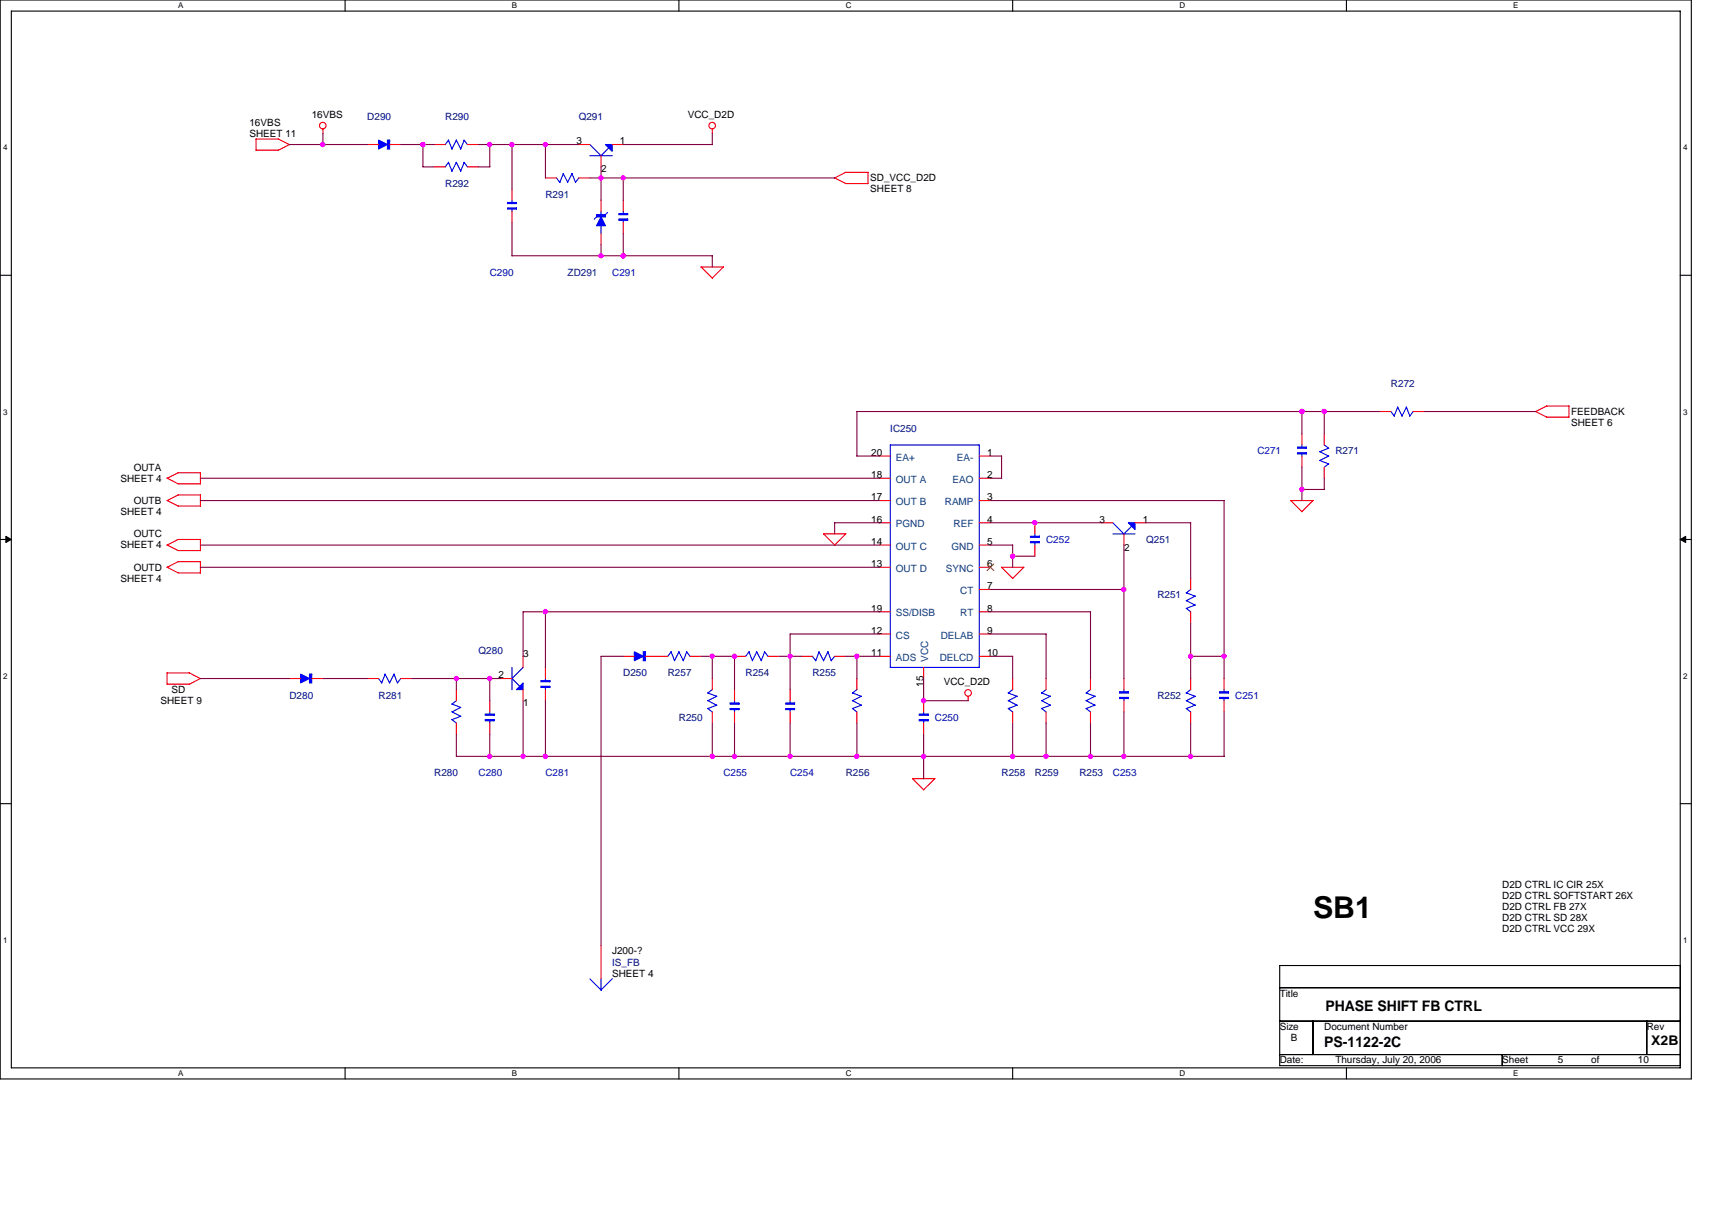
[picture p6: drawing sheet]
<svg xmlns="http://www.w3.org/2000/svg" width="297mm" height="210mm" viewBox="0 0 297 210" stroke-linecap="round" stroke-linejoin="round" font-family="sans-serif">
<path d="M0 0h293.5v187.2h-293.5zM2 1.9h289.5v183.4h-289.5z" fill="none" stroke="#000" stroke-width=".19"/>
<g fill="#fff">
<path d="M30.9 .2h.9v1.6h-.9z"/>
<path d="M30.9 185.5h.9v1.6h-.9z"/>
</g>
<path d="M59.9 0v1.9M59.9 185.3v1.9" fill="none" stroke="#000" stroke-width=".19"/>
<g fill="#fff">
<path d="M88.8 .2h.9v1.6h-.9z"/>
<path d="M88.8 185.5h.9v1.6h-.9z"/>
</g>
<path d="M117.8 0v1.9M117.8 185.3v1.9" fill="none" stroke="#000" stroke-width=".19"/>
<g fill="#fff">
<path d="M146.7 .2h1v1.6h-1z"/>
<path d="M146.7 185.5h1v1.6h-1z"/>
</g>
<path d="M175.7 0v1.9M175.7 185.3v1.9" fill="none" stroke="#000" stroke-width=".19"/>
<g fill="#fff">
<path d="M204.7 .2h1v1.6h-1z"/>
<path d="M204.7 185.5h1v1.6h-1z"/>
</g>
<path d="M233.6 0v1.9M233.6 185.3v1.9" fill="none" stroke="#000" stroke-width=".19"/>
<g fill="#fff">
<path d="M262.6 .2h.9v1.6h-.9z"/>
<path d="M262.6 185.5h.9v1.6h-.9z"/>
<path d="M.5 24.8h.8v1.6h-.8z"/>
<path d="M292 24.8h.8v1.6h-.8z"/>
<path d="M.5 70.7h.8v1.5h-.8z"/>
<path d="M292 70.7h.8v1.5h-.8z"/>
</g>
<path d="M0 47.8h2M291.5 47.8h2" fill="none" stroke="#000" stroke-width=".19"/>
<g fill="#fff">
<path d="M.5 116.5h.8v1.6h-.8z"/>
<path d="M292 116.5h.8v1.6h-.8z"/>
</g>
<path d="M0 93.6h2M291.5 93.6h2" fill="none" stroke="#000" stroke-width=".19"/>
<path d="M1 93.1l1 .5-1 .5zM291.5 93.6l1-.5v1z" fill="#000" stroke="#000" stroke-width=".17"/>
<g fill="#fff">
<path d="M.5 162.4h.8v1.5h-.8z"/>
<path d="M292 162.4h.8v1.5h-.8z"/>
</g>
<path d="M0 139.5h2M291.5 139.5h2M222 167.6h69.5v17.3h-69.5zM222 171.4h69.5M222 177.2h69.5M227.8 177.2v5.8M285.7 177.2v5.8M222 183h69.5M260.6 183v1.9" fill="none" stroke="#000" stroke-width=".19"/>
<g fill="none" stroke="#f00" stroke-width=".19">
<path d="M48.3 24.1l1.9 1M48.3 24.1h-3.9v2h3.9l1.9-1M56 22.4v.8M63.7 25.1h2M67.6 25.1h1.9M75.3 25.1h2M75.3 29h2M81.1 25.1h1.9M81.1 29h1.9M88.8 32.8v1.9M88.8 36.7v1.9M94.6 30.9h2"/>
<path d="M100.4 25.1h1.9M100.4 30.9h1.9M104.3 27v2M104.3 34.7v2M106.2 25.1h1.9M108.1 34.7v2M108.1 38.6v1.9M123.6 22.4v.8M144.8 30.9l1.9 1h3.9M146.7 29.9h3.9v2M146.8 29.9l-2 1M104.3 40.5v2"/>
<path d="M123.6 48.3l1.9-2h-3.9l2 2M152.5 79.1h2M169.9 79.1h1.9M225.9 75.3v1.9M225.9 79.1v2M229.8 75.3v1.9M239.4 71.4h1.9M245.2 71.4h1.9M268.4 70.4l-2 1 1.9 1h3.9v-1.9h-3.8M29 86.8l1.9 1M29 98.4l1.9 1M29 94.6l1.9 .9"/>
<path d="M29 86.9l1.9-1h3.9v1.9h-3.9M29 94.6l1.9-1h3.9v2l-3.9-.1M29 98.4l1.9-.9h3.9v1.9M30.9 84h3.9v-2h-3.9l-1.9 1 1.9 1M30.9 99.4h3.9M146.8 92.6l-2 2-1.9-2h3.8M152.5 98.4h2M152.5 86.9h2M152.5 83h2M152.5 90.7h2M152.5 94.6h2M169.9 98.4h1.9"/>
<path d="M169.9 86.9h1.9M169.9 83h1.9M169.9 90.7h1.9M169.9 94.6h1.9M177.6 98.4l-1.9 2-1.9-2h3.8M179.6 90.7v1.9M179.6 94.6v1.9M191.2 90.7h1.9M195 92.6v2M196.9 90.7h2M227.8 86.9h-3.9l2 1.9M227.8 86.8l-1.9 2"/>
<path d="M229.8 81.1v1.9M32.8 116.8l2 1-2 .9M32.9 116.8h-3.9v1.9h3.8M50.2 117.8h2M54.1 117.8h1.9M63.7 117.8h2M69.5 117.8h2M79.2 119.7v1.9M86.9 117.8h1.9M90.8 113.9v1.9M90.8 119.7v1.9M94.6 115.8v2"/>
<path d="M94.6 119.7v1.9M108.1 113.9h2M112 113.9h3.9M119.7 113.9h1.9M123.6 117.8v1.9M127.4 113.9h2M127.4 119.7v1.9M133.2 113.9h2M137.1 119.7v1.9M139 113.9h1.9M144.8 113.9h1.9M148.7 117.8v1.9"/>
<path d="M152.5 113.9h2M152.5 106.2h2M152.5 110h2M160.2 115.8v2M169.9 113.9h1.9M169.9 102.3h1.9M169.9 106.2h1.9M169.9 110h1.9M175.7 117.8v1.9M181.5 117.8v1.9M189.2 117.8v1.9M195 117.8v1.9"/>
<path d="M206.6 100.4v1.9M206.6 106.2v1.9M206.6 117.8v1.9M212.4 117.8v1.9M79.2 125.5v1.9M85 121.6v1.9M85 125.5v1.9M123.6 123.5v2M127.4 123.5v2M137.1 123.5v2M148.7 123.5v2M160.2 121.6v1.9"/>
<path d="M160.2 125.5v1.9M162.2 135.1h-3.9l2 2M162.2 135.1l-2 2M168 120.8v.8M175.7 123.5v2M181.5 123.5v2M189.2 123.5v2M195 121.6v1.9M206.6 123.5v2M212.4 121.6v1.9M104.3 164.1v5.8"/>
<circle cx="56" cy="21.8" r=".57"/>
<circle cx="123.6" cy="21.8" r=".57"/>
<circle cx="168" cy="120.2" r=".57"/>
</g>
<g fill="none" stroke="#00f" stroke-width=".19">
<path d="M77.8 24.3l.6 1.6M77.8 28.2l.6 1.5M77.8 24.3l-.6 .8M77.8 28.2l-.6 .8M79.2 24.3l.7 1.6M79.2 28.2l.7 1.5M79.2 24.3l-.8 1.6M79.2 28.2l-.8 1.5M80.5 24.3l.6 .8M80.5 28.2l.6 .8M80.5 24.3l-.6 1.6M80.5 28.2l-.6 1.5"/>
<path d="M88.8 34.7v.5M88.8 36.3v.4M96.6 30.9l.6 .8M99.2 30.1l.7 1.6 .5-.8M99.3 30.1l-.8 1.6-.8-1.6-.6 1.5M102.3 25.1l2 2M102.3 27h3.9M103.7 37.4l-.6 .6M104.3 36.7v.6M104.3 39.2v1.3M105.4 36.9l-.6 .6M105.6 25.7l-1.3 1.3"/>
<path d="M108.1 36.7v.4M108.1 38.2v.4M154.5 77.2h15.4v38.6h-15.4zM225.9 77.2v.4M225.9 78.7v.4M229 78.4l1.5 .8-1.5 .7M229 79.9l1.5 .6-.8 .6M229.8 77.2l.7 .6M230.5 77.8l-1.5 .6M242.5 70.6l.7 1.6 .8-1.5M242.5 70.7l-.6 1.5-.6-.8M244 70.6l.6 1.6"/>
<path d="M245.2 71.4l-.6 .8M179.6 92.6v.5M179.6 94.2v.4M193.1 90.7l1.9 2 1.4-1.4M193.1 92.6h3.9M65.7 117.7l.5 .8M67.6 118.5l-.8-1.5-.6 1.5M69 118.5l-.7-1.5-.7 1.5M69.5 117.8l-.6 .7M88.8 117.8l1.4 1.3M88.8 115.8v3.9M90.8 115.8l-2 2"/>
<path d="M94.6 117.8v.4M94.6 119.3v.4M116.4 113.1l.6 1.6M116.5 113.1l-.6 .8M117.8 113.1l.8 1.6M117.8 113.1l-.8 1.6M119.1 113.1l.6 .8M119.2 113.1l-.6 1.6M123.6 119.7l-.8 .6M130 113.1l.6 1.6M130 113.1l-.6 .8M131.3 113.1l.8 1.6"/>
<path d="M131.3 113.1l-.8 1.6M132.6 113.1l.7 .8M132.7 113.1l-.6 1.6M140.9 113.9l.6 .8M142.1 113.1l.8 1.6M142.1 113.1l-.6 1.6M143.6 113.1l.6 1.6M143.7 113.1l-.8 1.6M144.8 113.9l-.6 .8M148.7 119.7l-.8 .6M175.7 119.7l-.8 .6M181.5 119.7l-.8 .6"/>
<path d="M189.2 119.7l-.8 .6M195 119.7v.4M206.6 102.3l-.8 .6 1.6 .5-1.6 .8 1.6 .8M206.6 119.7l-.8 .6M207.4 105l-1.6 .6 .8 .6M212.4 119.7v.4M78.4 124.9l.8 .6M78.4 123.5l1.5 .8M78.4 122.2l1.5 .6M79.2 121.6l-.8 .6M80 124.3l-1.6 .6M80 122.7l-1.6 .8"/>
<path d="M85 123.5v.5M85 125.1v.4M122.8 122.9l.8 .6M122.8 120.2l1.6 .6M124.4 122.4l-1.6 .6M124.4 120.8l-1.6 .8 1.6 .8M127.4 121.6v.4M127.4 123.1v.4M137.1 121.6v.4M137.1 123.1v.4M147.9 122.9l.8 .6M147.9 121.6l1.6 .8"/>
<path d="M147.9 120.2l1.6 .6M149.5 122.4l-1.6 .6M149.5 120.8l-1.6 .8M160.2 123.5v.5M160.2 125.1v.4M174.9 122.9l.8 .6M174.9 120.2l1.6 .6M176.5 122.4l-1.6 .6M176.5 120.8l-1.6 .8 1.6 .8M180.7 122.9l.8 .6M180.7 120.2l1.6 .6M182.3 122.4l-1.6 .6"/>
<path d="M182.3 120.8l-1.6 .8 1.6 .8M188.4 122.9l.8 .6M188.4 120.2l1.6 .6M190 122.4l-1.6 .6M190 120.8l-1.6 .8 1.6 .8M195 121.2v.4M205.8 122.9l.8 .6M205.8 120.2l1.6 .6M207.4 122.4l-1.6 .6M207.4 120.8l-1.6 .8 1.6 .8M212.4 121.2v.4M102.3 169.9l2 1.9"/>
<path d="M106.2 169.8l-1.9 2v-1.9"/>
</g>
<g fill="#00f" stroke="#00f" stroke-width=".19">
<path d="M89.6 119.7l1.2-1.2v1.2z" fill-rule="evenodd"/>
<path d="M110.1 113.1l1.5 .8-1.5 .8z" fill-rule="evenodd"/>
<path d="M111.6 113.1v1.6h.4v-1.6z" fill-rule="evenodd"/>
<path d="M107.4 37.1v.2h1.5v-.2z" fill-rule="evenodd"/>
<path d="M107.4 38v.2h1.5v-.2z" fill-rule="evenodd"/>
<path d="M194.2 120.1v.2h1.6v-.2z" fill-rule="evenodd"/>
<path d="M194.2 121v.2h1.6v-.2z" fill-rule="evenodd"/>
<path d="M211.6 120.1v.2h1.5v-.2z" fill-rule="evenodd"/>
<path d="M211.6 121v.2h1.5v-.2z" fill-rule="evenodd"/>
<path d="M178.8 93v.2h1.5v-.2z" fill-rule="evenodd"/>
<path d="M178.8 94v.2h1.5v-.2z" fill-rule="evenodd"/>
<path d="M65.7 24.3l1.5 .8-1.5 .8z" fill-rule="evenodd"/>
<path d="M67.2 24.3v1.6h.4v-1.6z" fill-rule="evenodd"/>
<path d="M225.1 77.6v.2h1.6v-.2z" fill-rule="evenodd"/>
<path d="M225.1 78.6v.2h1.6v-.2z" fill-rule="evenodd"/>
<path d="M159.5 123.9v.2h1.5v-.2z" fill-rule="evenodd"/>
<path d="M159.5 124.9v.2h1.5v-.2z" fill-rule="evenodd"/>
<path d="M93.8 118.1v.2h1.6v-.2z" fill-rule="evenodd"/>
<path d="M93.8 119.1v.2h1.6v-.2z" fill-rule="evenodd"/>
<path d="M84.2 123.9v.2h1.5v-.2z" fill-rule="evenodd"/>
<path d="M84.2 124.9v.2h1.5v-.2z" fill-rule="evenodd"/>
<path d="M88.1 35.1v.2h1.5v-.2z" fill-rule="evenodd"/>
<path d="M88.1 36.1v.2h1.5v-.2z" fill-rule="evenodd"/>
<path d="M104.3 37.6l.7 1.6h-1.5z" fill-rule="evenodd"/>
<path d="M103.5 37.3v.3h1.5v-.3z" fill-rule="evenodd"/>
<path d="M195.8 90.7h1.1v1.2z" fill-rule="evenodd"/>
<path d="M105 25.1h1.2v1.1z" fill-rule="evenodd"/>
<path d="M126.7 122v.2h1.5v-.2z" fill-rule="evenodd"/>
<path d="M126.7 123v.1h1.5v-.1z" fill-rule="evenodd"/>
<path d="M52.2 117l1.5 .8-1.5 .7z" fill-rule="evenodd"/>
<path d="M53.7 117v1.5h.4v-1.5z" fill-rule="evenodd"/>
<path d="M136.3 122v.2h1.6v-.2z" fill-rule="evenodd"/>
<path d="M136.3 123v.1h1.6v-.1z" fill-rule="evenodd"/>
</g>
<path d="M171.3 97.9l1.1 1.1M172.4 97.9l-1.1 1.1" fill="none" stroke="#804000" stroke-width=".17"/>
<g fill="none" stroke="#800040" stroke-width=".19">
<path d="M50.2 25.1h13.6M56 23.2v1.9M69.5 25.1h5.9M73.4 29h1.9M73.4 25.1v3.9M83 25.1h17.4M83 29h2M85 25.1v3.9M88.8 25.1v7.7M88.8 38.6v5.8M94.6 25.1v5.8M102.3 30.9h42.5"/>
<path d="M104.3 29v5.8M108.1 25.1h15.5M108.1 30.9v3.9M123.6 23.2v1.9M88.8 44.4h34.8M104.3 42.5v1.9M108.1 40.5v3.9M123.6 44.4v2M171.8 79.1h2M173.8 79.1v3.9M225.9 71.4v3.9M229.8 71.4v3.9"/>
<path d="M239.4 71.4h-90.7v7.7h3.9M247.1 71.4h19.3M34.8 94.6h117.8M34.8 86.9h117.8M34.8 83h117.8M34.8 98.4h117.8M152.6 90.7h-7.8v2M171.8 94.6h3.9v3.9M171.8 90.7h19.4M171.8 86.9h40.6M171.8 83h2M175.7 96.5h3.9"/>
<path d="M195 94.6v23.2M198.9 90.7h7.7v9.7M212.4 86.9v30.9M225.9 81.1v5.8M229.8 83v1.9h-3.9M34.8 117.8h15.4M56 117.8h7.8M71.5 117.8h15.4M79.2 117.8v1.9M85 117.8v3.8M94.6 106.2v9.6M108.2 113.9h-3.9v50.2"/>
<path d="M121.6 113.9h5.9M123.6 113.9v3.9M127.4 113.9v5.8M135.2 113.9h3.8M146.7 113.9h5.9M148.7 113.9v3.9M152.6 110h-15.5v9.7M152.6 106.2h-61.8v7.7M160.2 117.8v3.8M171.8 113.9h3.9v3.9M171.8 110h9.7M171.8 106.2h17.4v11.6"/>
<path d="M171.8 102.3h23.2M181.5 110v7.8M206.6 113.9h5.8M206.6 108.1v9.7M79.2 127.4v3.9h133.2M85 127.4v3.9M90.8 121.6v9.7M94.6 121.6v9.7M123.6 125.5v5.8M127.4 125.5v5.8M137.1 125.5v5.8M148.7 125.5v5.8"/>
<path d="M160.2 127.4v7.7M160.2 121.6h7.8M175.7 125.5v5.8M181.5 125.5v5.8M189.2 125.5v5.8M195 123.5v7.8M206.6 125.5v5.8M212.4 123.5v7.8"/>
</g>
<g fill="#f0f" stroke="#f0f" stroke-width=".19">
<circle cx="148.7" cy="113.9" r=".38"/>
<circle cx="175.7" cy="131.3" r=".38"/>
<circle cx="148.7" cy="131.3" r=".38"/>
<circle cx="160.3" cy="131.3" r=".38"/>
<circle cx="181.5" cy="131.3" r=".38"/>
<circle cx="189.2" cy="131.3" r=".38"/>
<circle cx="195" cy="102.3" r=".38"/>
<circle cx="179.6" cy="90.7" r=".38"/>
<circle cx="195" cy="131.3" r=".38"/>
<circle cx="206.6" cy="113.9" r=".38"/>
<circle cx="212.4" cy="113.9" r=".38"/>
<circle cx="175.7" cy="96.5" r=".37"/>
<circle cx="123.6" cy="113.9" r=".38"/>
<circle cx="94.6" cy="106.2" r=".38"/>
<circle cx="94.6" cy="131.3" r=".38"/>
<circle cx="90.7" cy="131.3" r=".38"/>
<circle cx="85" cy="117.7" r=".38"/>
<circle cx="85" cy="131.3" r=".38"/>
<circle cx="79.2" cy="117.7" r=".38"/>
<circle cx="206.6" cy="131.3" r=".38"/>
<circle cx="88.8" cy="25.1" r=".38"/>
<circle cx="94.6" cy="25.1" r=".38"/>
<circle cx="108.1" cy="44.4" r=".38"/>
<circle cx="104.3" cy="44.4" r=".38"/>
<circle cx="73.4" cy="25.1" r=".38"/>
<circle cx="56" cy="25.1" r=".38"/>
<circle cx="123.6" cy="131.3" r=".38"/>
<circle cx="127.4" cy="113.9" r=".38"/>
<circle cx="127.4" cy="131.3" r=".38"/>
<circle cx="137.1" cy="131.3" r=".38"/>
<circle cx="85" cy="25.1" r=".38"/>
<circle cx="160.3" cy="121.6" r=".38"/>
<circle cx="104.3" cy="30.9" r=".38"/>
<circle cx="225.9" cy="71.4" r=".38"/>
<circle cx="229.7" cy="71.4" r=".38"/>
<circle cx="225.9" cy="84.9" r=".38"/>
<circle cx="137.1" cy="113.9" r=".38"/>
<circle cx="108.1" cy="30.9" r=".38"/>
</g>
<text font-size="5.2" x="227.8" y="159.3">SB1</text>
<g font-size="2.5">
<text x="230" y="175.5">PHASE SHIFT FB CTRL</text>
<text x="229.8" y="181.7">PS-1122-2C</text>
</g>
<text font-size="2.3" x="286.5" y="181.3">X2B</text>
<g font-size="1.7">
<text x="43.3" y="21.8">16VBS</text>
<text x="43.3" y="23.7">SHEET 11</text>
<text x="54.1" y="20.5">16VBS</text>
<text x="119.3" y="20.5">VCC_D2D</text>
<text x="100" y="25.1">3</text>
<text x="104.3" y="29.9">2</text>
<text x="107.6" y="25.1">1</text>
<text x="151" y="31.5">SD_VCC_D2D</text>
<text x="151" y="33.4">SHEET 8</text>
<text x="272.6" y="72">FEEDBACK</text>
<text x="272.6" y="73.9">SHEET 6</text>
<text x="20.9" y="83.6">SHEET 4</text>
<text x="23.2" y="81.7">OUTA</text>
<text x="151.2" y="83">18</text>
<text x="151.2" y="79.1">20</text>
<text x="171.3" y="79.1">1</text>
<text x="171.3" y="83">2</text>
<text x="20.9" y="89.4">SHEET 4</text>
<text x="23.2" y="87.4">OUTB</text>
<text x="151.2" y="86.8">17</text>
<text x="171.3" y="86.8">3</text>
<text x="20.9" y="95.2">SHEET 4</text>
<text x="23.2" y="93.2">OUTC</text>
<text x="151.2" y="94.6">14</text>
<text x="151.2" y="90.7">16</text>
<text x="171.3" y="90.7">4</text>
<text x="171.3" y="94.6">5</text>
<text x="190.8" y="90.7">3</text>
<text x="195" y="95.5">2</text>
<text x="198.3" y="90.7">1</text>
<text x="20.9" y="101">SHEET 4</text>
<text x="23.2" y="99">OUTD</text>
<text x="151.2" y="98.4">13</text>
<text x="171.3" y="98.4">6</text>
<text x="151.2" y="106.2">19</text>
<text x="171.3" y="102.3">7</text>
<text x="171.3" y="106.2">8</text>
<text x="151.2" y="113.9">11</text>
<text x="151.2" y="110">12</text>
<text x="171.3" y="110">9</text>
<text x="171.3" y="113.9">10</text>
<text x="86.5" y="117.7">2</text>
<text x="90.8" y="114.1">3</text>
<text x="160.2" y="119.2" transform="rotate(-90 160.2 119.2)">15</text>
<text x="163.7" y="118.9">VCC_D2D</text>
<text x="27.8" y="122.2">SHEET 9</text>
<text x="29.8" y="120.3">SD</text>
<text x="90.8" y="122.6">1</text>
<text x="260.6" y="156">D2D CTRL SOFTSTART 26X</text>
<text x="260.6" y="154.1">D2D CTRL IC CIR 25X</text>
<text x="260.6" y="161.8">D2D CTRL VCC 29X</text>
<text x="260.6" y="157.9">D2D CTRL FB 27X</text>
<text x="260.6" y="159.8">D2D CTRL SD 28X</text>
<text x="106.2" y="165.6">J200-?</text>
<text x="106.2" y="169.5">SHEET 4</text>
<text x="222" y="173">Title</text>
<text x="222" y="178.8">Size</text>
<text x="229.8" y="178.8">Document Number</text>
<text x="285.7" y="178.8">Rev</text>
<text x="222" y="184.6">Date:</text>
<text x="224" y="180.7">B</text>
<text x="231.7" y="184.6">Thursday, July 20, 2006</text>
<text x="260.6" y="184.6">Sheet</text>
<text x="270.3" y="184.6">5</text>
<text x="276.1" y="184.6">of</text>
<text x="284.2" y="184.6">10</text>
</g>
<g font-size="1.7" fill="#000080">
<text x="63.7" y="20.8">D290</text>
<text x="77.3" y="20.8">R290</text>
<text x="100.4" y="20.8">Q291</text>
<text x="77.3" y="32.4">R292</text>
<text x="94.6" y="34.4">R291</text>
<text x="98.5" y="47.9">ZD291</text>
<text x="241.3" y="67.2">R272</text>
<text x="154.5" y="74.9">IC250</text>
<text x="231.7" y="78.8">R271</text>
<text x="198.9" y="94.2">Q251</text>
<text x="200.8" y="103.8">R251</text>
<text x="83" y="113.5">Q280</text>
<text x="108.1" y="117.4">D250</text>
<text x="115.9" y="117.4">R257</text>
<text x="129.4" y="117.4">R254</text>
<text x="140.9" y="117.4">R255</text>
<text x="50.2" y="121.2">D280</text>
<text x="65.7" y="121.2">R281</text>
<text x="117.8" y="125.1">R250</text>
<text x="200.8" y="121.2">R252</text>
<text x="75.3" y="134.7">R280</text>
<text x="146.7" y="134.7">R256</text>
<text x="173.8" y="134.7">R258</text>
<text x="179.6" y="134.7">R259</text>
<text x="187.3" y="134.7">R253</text>
<text x="106.2" y="167.6">IS_FB</text>
</g>
<g font-size="1.7" fill="#0000a0">
<text x="85" y="47.9">C290</text>
<text x="106.2" y="47.9">C291</text>
<text x="218.2" y="78.8">C271</text>
<text x="181.5" y="94.2">C252</text>
<text x="162.2" y="125.1">C250</text>
<text x="214.3" y="121.2">C251</text>
<text x="83" y="134.7">C280</text>
<text x="94.6" y="134.7">C281</text>
<text x="125.5" y="134.7">C255</text>
<text x="137.1" y="134.7">C254</text>
<text x="193.1" y="134.7">C253</text>
</g>
<g font-size="1.7" fill="#004080">
<text x="155.4" y="83.8">OUT A</text>
<text x="155.4" y="79.9">EA+</text>
<text x="165.2" y="83.8">EAO</text>
<text x="166" y="79.9">EA-</text>
<text x="155.4" y="87.7">OUT B</text>
<text x="163.9" y="87.7">RAMP</text>
<text x="155.4" y="91.5">PGND</text>
<text x="155.4" y="95.4">OUT C</text>
<text x="165.1" y="95.4">GND</text>
<text x="165.5" y="91.5">REF</text>
<text x="155.4" y="99.2">OUT D</text>
<text x="164.1" y="99.2">SYNC</text>
<text x="155.4" y="107">SS/DISB</text>
<text x="166.6" y="103.1">CT</text>
<text x="166.6" y="107">RT</text>
<text x="155.4" y="110.8">CS</text>
<text x="163.2" y="110.8">DELAB</text>
<text x="155.4" y="114.7">ADS</text>
<text x="161.1" y="114.9" transform="rotate(-90 161.1 114.9)">VCC</text>
<text x="163" y="114.7">DELCD</text>
</g>
<g font-size="1.4">
<text x="30.9" y="1.5">A</text>
<text x="88.8" y="1.5">B</text>
<text x="146.7" y="1.5">C</text>
<text x="204.7" y="1.5">D</text>
<text x="262.6" y="1.5">E</text>
<text x=".5" y="26.1">4</text>
<text x="292" y="26.1">4</text>
<text x=".5" y="71.9">3</text>
<text x="292" y="71.9">3</text>
<text x=".5" y="117.8">2</text>
<text x="292" y="117.8">2</text>
<text x=".5" y="163.6">1</text>
<text x="292" y="163.6">1</text>
<text x="30.9" y="186.8">A</text>
<text x="88.8" y="186.8">B</text>
<text x="146.7" y="186.8">C</text>
<text x="204.7" y="186.8">D</text>
<text x="262.6" y="186.8">E</text>
</g>
</svg>
